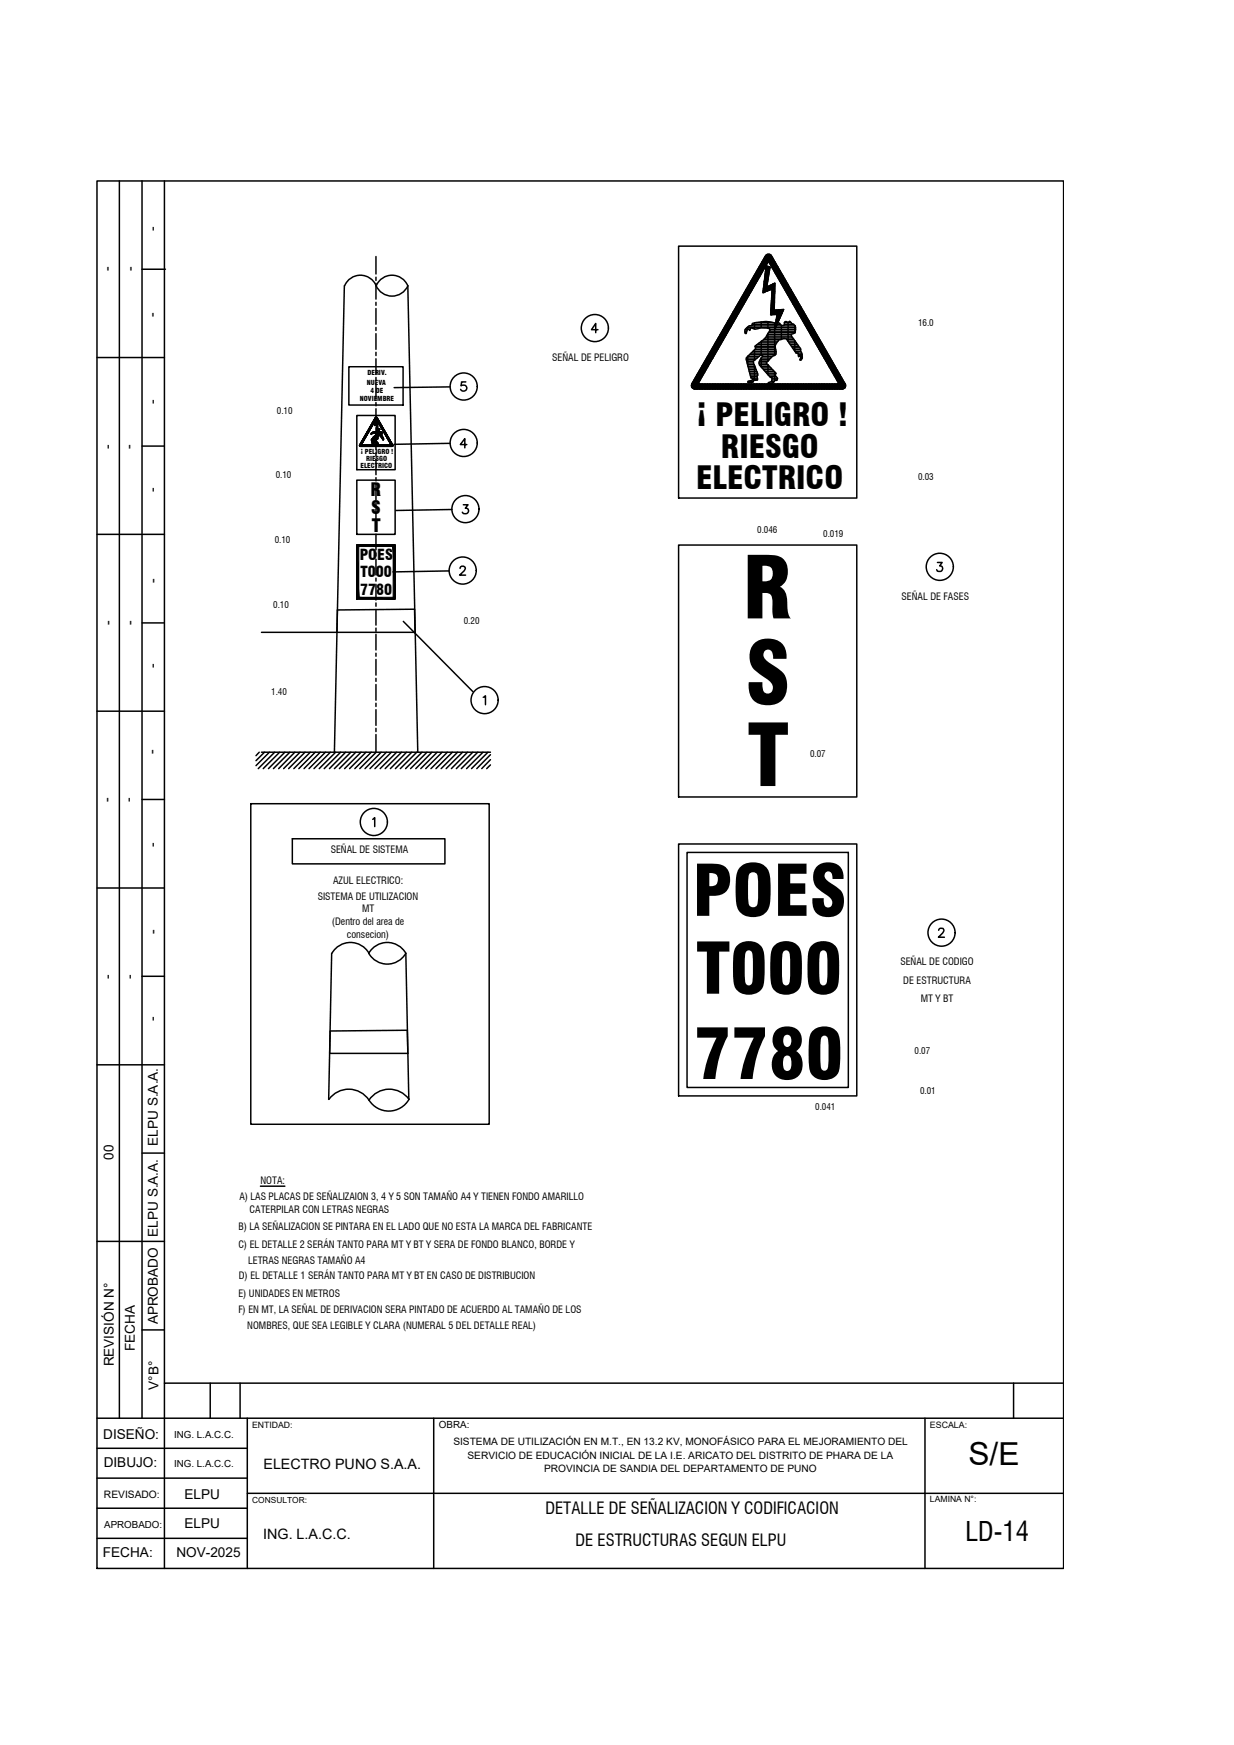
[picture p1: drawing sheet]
<svg xmlns="http://www.w3.org/2000/svg" width="210mm" height="297mm" viewBox="0 0 210 297" stroke-linecap="round" stroke-linejoin="round" font-family="sans-serif">
<!-- layer: 0 -->
<g fill="none" stroke="#000" stroke-width=".25">
<path d="M16.5 30.8h164.4v236.2h-164.4zM20.3 30.8v210.6M24.2 30.8v210.6M28 30.8v204.6M24.2 45.8h3.8M28 45.8h.1M58.6 48.6l-1.7 79.4M58.6 48.6a2.9 2.9 0 0 1 2.7-1.8 2.9 2.9 0 0 1 2.7 1.8 2.92 2.92 0 0 1 2.7-1.8 2.92 2.92 0 0 1 2.7 1.9l1.7 79.3M64 43.7v2.9M64 47.2v.5M64 48.2v2.7M64 51.5v.5"/>
<path d="M64 52.5v2.7M64 55.7v.5M64 56.8v2.7M64 60v.5M64 48.6a2.94 2.94 0 0 0 2.7 1.8 2.94 2.94 0 0 0 2.7-1.8M101.7 56.1h-1.1l.7-1v1.5M115.4 41.9h30.3v42.9h-30.3zM120.8 60v1.8h-1.1M120.8 59.9h1.1M120.9 59.8h1M120.9 59.7h1.1M121 59.5h1"/>
<path d="M121.1 59.5h1M121.1 59.3h1.1M121.2 59.2h1M121.2 59.2v1.8h-1M121.3 59.1h1M121.3 59h1.1M121.4 58.9h1M121.4 58.8h1.1M121.6 58.6h1M121.7 58.4h1.1M121.8 58.2h1M121.8 58.1h1.1"/>
<path d="M121.9 58h1M122 57.8h1M122.1 57.7h1M122.1 57.7v1.7M122.2 57.6h1M122.2 57.5h1.1M122.3 57.3h1M122.3 57.3h1.1M122.5 57h1M122.5 56.9h1.1M122.5 56.9v1.8h-1M122.6 56.8h1"/>
<path d="M122.7 56.7h1M122.7 58.4h-1v1.8h-1.1M122.7 56.6h1.1M122.8 56.5h1M122.8 56.4h1.1M122.9 56.2h1M123 56.1h1M123 56.1v1.8h-1.1M123 56h1.1M123.1 55.9h1M123.2 55.8h1M123.2 55.7h1.1"/>
<path d="M123.3 55.6h1M123.3 55.5h1.1M123.5 55.3h1M123.6 55.1h1M123.6 55h1.1M123.7 54.9h1M123.7 54.8h1.1M123.8 54.7h1M123.9 54.5h1.1M124 54.4h1M124.1 54.3h1M124.1 54.2h1.1"/>
<path d="M124.2 53.9h1.1M124.4 53.7h1M124.4 53.6h1.1M124.4 55.4h-1v1.7h-1M124.5 53.5h1M124.6 53.4h1M124.6 53.3h1.1M124.7 53.2h1M124.7 53.1v1.7M124.7 53h1.1M124.8 52.9h1M124.9 52.8h1"/>
<path d="M124.9 54.6h-1v1.8M125 52.7h1M125 52.6h1.1M125.1 52.5h1M125.1 52.4h1.1M125.2 52.3v1.7h-1M125.2 52.3h1M125.3 52.2h1M125.3 53.8h-1v1.8M125.3 52.1h1.1M125.4 51.9h1M125.5 51.8h1"/>
<path d="M125.5 51.7h1.1M125.6 51.6h1M125.7 51.4h1M125.8 51.3h1M125.8 51.2h1.1M125.9 51h1M126 51h1M126 50.8h1.1M126.1 50.6h1.1M126.2 50.5h1M126.3 50.4h1M126.4 50.3h1"/>
<path d="M126.4 50.2h1.1M126.5 50.1h1M126.5 49.9h1.1M126.5 50v1.8M126.6 49.9h1M126.6 49.7h1.1M126.7 51.5h-1.1v1.8M126.7 49.6h1M126.7 56.4h.3M126.7 56.6h.2M126.8 49.5h1M126.9 56a1.18 1.18 0 0 1 1.1-.6v-.3a6 6 0 0 1 3.9-.1h.7l.3 .4h.4l.2-.6 .3-.1 .2 .1 .3-.1 .3 .3a1 1 0 0 1 .7 1.1l-.1 .5-.6 .3v.3l1.6 2.2 .1 .6a1.03 1.03 0 0 1-.2 1.3v-.8l-.2 .2-.2-.6h-.3l-1.6-2.4a1.54 1.54 0 0 0-1.6 .5 1.54 1.54 0 0 0-.2 1.6v.5a3.7 3.7 0 0 0-1.7 1.5l1.7 1.8-.2 .3 .5 .5-.2 .4-.2-.1a1.01 1.01 0 0 1-1.3 .6l.2-.2 .3-.1 .2-.2v-.6h-.3l-1.8-2.1a1.39 1.39 0 0 1 .5-1.5v-.2h-.3l-1.3 1.1 .8 2.1v.3l-.1 .1v.7h-.5l.1-.1-.2 .2a.8 .8 0 0 1-1 .3v-.2l.8-.2 .1-.4-.4 .1-.8-3.4 1.7-1.7-.2-.4a5.7 5.7 0 0 0 2.6-2.8 2.21 2.21 0 0 0-2.1-.1h-.4h-.4v-.2l-.4 .1-.1 .3-.3-.2-.2 .2-.2 .6a.61 .61 0 0 1 0-.8z"/>
<path d="M126.9 49.4h1M126.9 49.3h1.1M126.9 49.2v1.8M127 49.2h1M127 49.1h1.1M127 55.8h2.4M127.1 50.7h-1v1.8M127.1 49h1M127.2 48.8h1M127.2 55.7v.4h-.4M127.2 48.8h1.1M127.3 48.6h1"/>
<path d="M127.4 48.5h1M127.4 48.4h1.1M127.4 48.5v1.7M127.5 55.5h7.7M127.5 56.1h.1M127.5 48.3h1M127.5 48.2h1.1M127.6 48.1h1M127.7 47.9h1M127.7 47.9h1.1M127.8 47.7h1M127.8 47.7v1.8"/>
<path d="M127.9 47.7h1M127.9 47.5h1.1M128 55.2h4.7M128 47.4h1M128 47.3h1.1M128.1 59.8h3.9M128.1 47.2h1M128.2 47.1h1M128.3 47h1M128.3 46.8h1.1M128.3 46.9v1.8M128.3 55v1"/>
<path d="M128.3 59.5v1.8M128.4 46.8h1M128.4 59.5h3.5M128.4 46.6h1M128.4 59h3.5M128.5 46.6h1M128.5 59.2h3.4M128.6 46.4h1M128.6 54.9h3M128.6 46.3h1.1M128.7 46.2h1M128.7 46.1v1.8"/>
<path d="M128.8 46.1h1M128.8 58.7h3.1M128.8 46h1M128.9 45.9h1M128.9 45.7h1M129 45.7h1M129.1 45.5h1M129.1 45.4h1.1M129.1 58.4h3M129.2 45.3h1M129.2 45.4v1.7M129.3 45.2h1"/>
<path d="M129.3 45.1h1M129.4 45h1M129.4 44.9h1.1M129.5 54.8v1M129.5 58.1v2.3M129.5 44.8h1M129.5 58.1h2.8M129.6 44.6h1M129.6 44.6v1.8M129.6 55.8h5.7M129.7 44.6h2.1M129.7 44.4h2"/>
<path d="M129.8 49.8h.1M129.8 44.3h1.9M129.8 44.2h1.8M129.8 49.7l.1 .1M129.8 49.6l.2 .1M129.8 49.5l.4 .2M129.8 49.4l.5 .2M129.9 49.3l.5 .3M129.9 49.2l.6 .3M129.9 49.1l.7 .4M129.9 49.1l.9 .3M129.9 44.1h1.7"/>
<path d="M129.9 48.9l1 .5M129.9 48.8l1.1 .5M129.9 48.8l1.2 .5M129.9 44h1.6M129.9 48.7l.5 .2-.3 .8M129.9 48.5l.5 .3M129.9 48.5l.6 .2M129.9 48.4l.6 .2M130 48.2l.5 .3M130 48.2l.5 .2M130 48.1l.5 .2M130 47.9l.5 .3"/>
<path d="M130 43.9h1.4M130 47.9l.5 .2M130 47.8l.5 .2M130 47.7l.6 .2M130 43.8v1.8M130.1 43.8h1.2M130.1 47.6l.5 .2M130.1 47.5l.5 .2M130.1 47.4l.5 .2M130.1 47.3l.5 .2M130.1 47.2l.5 .2M130.1 47.1l.6 .3"/>
<path d="M130.1 47l.6 .2M130.1 46.9l.6 .2M130.2 43.7h1.1M130.2 46.8l.5 .3M130.2 46.6l.6 .2M130.2 46.5l.6 .3M130.2 46.4l.6 .3M130.2 46.3l.6 .3M130.2 46.2l.6 .3M130.2 43.6l-12.5 21.7v.6M130.2 57.5h4.6M130.2 43.5a.57 .57 0 0 1 1 0h-1"/>
<path d="M130.2 46.1l.6 .3M130.2 46l.6 .3M130.2 45.9l.6 .3M130.2 45.8l.7 .3M130.3 45.7l.6 .3-.9 2M130.3 45.6l.6 .3M130.3 45.5l.6 .3M130.3 45.3l.7 .2-.6 3.4 1.4-.7-.1 4.6 1.6-.1-1.5 3.4 .4-2.6-1.1 .1 .2-4.4-1.5 .6zM130.3 43.4h.8M130.3 45.5l.6 .2M130.3 45.3l.7 .3M130.4 45.3l-.1 .2"/>
<path d="M130.4 57.2h4.2M130.5 43.3h.5M130.5 48.9l.8 .3M130.5 45.3l.5 .2M130.5 43.3v1.6M130.5 48.8l1.3 .5M130.5 56.9h4.1M130.6 44.7l-11.8 20.4M130.6 44.6h1.3M130.6 47.5l-.7 1.8M130.6 54.8v1.1M130.6 56.8v4.7"/>
<path d="M130.7 48.8l1.1 .5M130.7 56.6h4.5M130.8 48.7l1 .4M130.8 45.4l-.6 1.3 .5 .3M130.8 44.7l11.8 20.4M130.9 48.7l.9 .4M130.9 44.8h1M130.9 56.4h4.4M130.9 43.3v1.5M131 48.6l.8 .4M131 48.6l-.4 .9M131 44.9h1"/>
<path d="M131 45h1.1M131 56.1h4.3M131.1 48.5l.7 .3M131.1 53.4l.5 .1M131.1 53.5l.2 .1M131.1 53.6h.1M131.1 45.1h1M131.1 52.6l1.9 .9M131.1 52.8l1.8 .7M131.1 52.9l1.8 .7M131.1 52.9l1.7 .8M131.1 53.1l1.1 .4"/>
<path d="M131.1 53.2l.8 .3M131.1 53.2l.7 .3M131.1 45.2h1.1M131.2 48.5l.6 .3M131.2 51.9l.5 .2M131.2 52l.5 .2M131.2 52.1l.5 .2M131.2 52.2l.5 .2M131.2 52.3l.5 .2M131.2 52.4l.5 .2M131.2 52.5l.5 .2M131.2 52.6l1.8 .8"/>
<path d="M131.2 43.6l12.5 21.7v.7h-26M131.2 51.2l.5 .2M131.2 51.3l.5 .2M131.2 51.4l.5 .2M131.2 51.5l.5 .2M131.2 51.5l.5 .3M131.2 51.7l.5 .2M131.2 45.3h1M131.3 50.8l.4 .2M131.3 50.7l.4 .2M131.3 50.6l.4 .2M131.3 50.5l.4 .2"/>
<path d="M131.3 50.9l.4 .2M131.3 51l.4 .2M131.3 51.1l.4 .2M131.3 45.4h1M131.3 50.4l.4 .2-.5 1.2 .5 .2M131.3 50.3l.4 .2M131.3 50.2l.4 .2M131.3 50.1l.4 .2M131.3 50l.4 .2M131.3 49.9l.4 .2M131.3 49.8l.5 .2M131.3 48.5l.5 .2"/>
<path d="M131.3 49.7l.5 .2M131.3 49.6l.5 .2M131.3 49.5l.5 .1M131.3 49.4l.5 .2M131.3 49.3l.5 .2M131.3 45.5h1.1M131.4 45.7h1M131.4 43.8v1.8M131.4 48.4l.4 .1-.5 1.1M131.5 48.3l-.5 1M131.5 45.7h1M131.5 48.3l.3 .2"/>
<path d="M131.5 45.9h1.1M131.6 46h1M131.6 48.3h.2M131.6 46.1h1.1M131.7 52.5l-.5 1.1M131.7 48.2h.1M131.7 51.5l-.6 1.3M131.7 46.2h1M131.8 49.6l-.5 1.1M131.8 46.3h1M131.8 55v5.5M131.8 56h.1"/>
<path d="M131.8 55.8l.1 .1M131.8 55.9l.1 .1M131.8 44.6v1.8M131.9 55.5l.1 .1M131.9 55.7h.1M131.9 55.7v.1M131.9 46.4h1M131.9 52.8l1.1 .5M131.9 55.4h.2M131.9 55.4l.1 .1M131.9 46.6h1.1M131.9 55.1h.3"/>
<path d="M131.9 55.1l.3 .2M131.9 55.3l.2 .1M132 54.8l.3 .1M132 54.8l.3 .2M132 55l.2 .1M132 52.8l-.4 .7M132 46.6h1M132 54.5l.4 .1M132 54.6l.4 .1M132 54.7l.3 .1M132 46.8h1.1M132.1 52.8l.9 .4"/>
<path d="M132.1 54.3l.4 .2M132.1 54.4l.3 .2M132.1 54l.5 .2M132.1 54.1l.5 .2M132.1 54.2l.4 .2M132.1 46.8h1M132.2 53.7l.5 .3M132.2 53.8l.5 .2M132.2 53.9l.5 .2M132.2 47h1M132.2 53.5l.6 .3M132.2 53.6l.5 .3"/>
<path d="M132.2 47.1h1.1M132.3 52.8l.8 .3M132.3 47.2h1M132.3 45.4v1.7M132.4 47.3h1M132.4 52.7l-.3 .8M132.4 47.4h1.1M132.5 52.7l.6 .3M132.5 47.5h1M132.5 47.7h1.1v1.7M132.6 47.7h1M132.7 52.7l.5 .2"/>
<path d="M132.7 47.9h1M132.7 46.1v1.8M132.7 47.9h1.1M132.8 48.1h1M132.8 52.7l-.8 1.8M132.9 52.7l.3 .2M132.9 48.2h1M132.9 48.3h1.1M132.9 55.4v2.4h-3M133 48.4h1v1.8h1M133 48.5h1.1M133.1 52.7l.2 .1"/>
<path d="M133.1 48.6h1M133.2 48.8h1M133.2 46.9v1.8M133.3 48.8h1M133.3 52.7l-1.5 3.3M133.3 49h1.1M133.4 49.1h1M133.4 49.2h1.1M133.4 54.9h1.2M133.4 55.2h1.6M133.5 49.3h1M133.5 49.4h1.1"/>
<path d="M133.6 49.5h1M133.7 49.6h1M133.8 49.7h1M133.8 49.9h1.1M133.8 57.8h1.2M133.9 49.9h1M133.9 50.1h1.1M134.1 50.3h1M134.1 54.8v3.3h1.1M134.1 50.4h1.1M134.2 50.5h1M134.2 58.4h1.3"/>
<path d="M134.3 50.6h1M134.3 50.7h1.1v1.8M134.4 50.8h1M134.4 51h1.1M134.4 58.7h1.3M134.5 49.2v1.8M134.5 51h1M134.6 51.2h1M134.6 51.3h1.1M134.6 59h1.2M134.7 51.4h1M134.8 51.5h1v1.8h1"/>
<path d="M134.8 51.6h1.1M134.8 59.2h1.2M134.9 51.7h1M134.9 50v1.8M134.9 51.8h1.1M135 51.9h1M135 59.5h1.2M135.1 52.1h1M135.2 52.2h1M135.2 52.3h1.1v1.7M135.2 55.4v1.3M135.2 58v1.8"/>
<path d="M135.2 59.8h1M135.3 52.4h1M135.3 52.5h1.1M135.4 52.6h1M135.5 52.7h1M135.5 52.8h1.1M135.6 52.9h1M135.7 53h1v1.8h1M135.7 53.2h1.1M135.8 53.4h1.1M135.9 53.5h1M136 53.6h1"/>
<path d="M136 53.7h1.1M136.1 53.8h1M136.2 53.9h1M136.2 54h1.1M136.3 54.2h1M136.3 54.3h1.1M136.4 54.4h1M136.5 54.5h1M136.6 54.6h1v1.7M136.6 54.7h1.1M136.7 54.9h1.1M136.8 55h1"/>
<path d="M136.8 55.1h1.1M136.9 55.3h1.1M137 55.4h1M137.1 55.5h1M137.1 53.8v1.8h1.1M137.2 55.7h1M137.2 55.8h1.1M137.3 55.9h1M137.4 56h1M137.4 56.1h1.1v1.8h1M137.5 56.2h1M137.6 56.4h1"/>
<path d="M137.6 56.5h1.1M137.7 56.6h1M137.7 56.7h1.1M137.8 56.8h1M137.9 56.9h1M138 57h1M138 55.4v1.7h1.1M138.1 57.3h1M138.1 57.3h1.1M138.2 57.5h1M138.2 57.6h1.1M138.3 57.7h1"/>
<path d="M138.4 57.8h1M138.5 58h1.1M138.6 58.1h1M138.6 58.2h1.1M138.7 58.4h1M138.8 58.4h1M138.8 58.6h1.1M138.9 56.9v1.8h1M139 58.8h1M139 58.9h1.1M139.1 59h1M139.1 59.1h1.1"/>
<path d="M139.2 59.2h1M139.3 59.3h1M139.3 59.5h1.1M139.3 57.6v1.8M139.4 59.5h1M139.5 59.7h1M139.5 59.8h1.1M139.6 59.9h1M139.8 58.4v1.8M140.2 59.2v1.7M140.7 60v1.8h1M16.5 60.9h11.5"/>
<path d="M24.2 75.9h3.8M59.3 62.4h9.3v6.5h-9.3zM60.7 70.7h6.5v9.3h-6.5zM61.2 75.8h5.6zM61.2 75.9h5.6M61.2 75.8l2.7-4.7 .1-.1 2.8 4.8M61.2 75.9h5.6zM61.2 75.7h.3M61.2 75.8h5.6M61.2 75.8v.1M61.2 75.8l.1 .1M61.2 76h5.5"/>
<path d="M61.2 75.6h.3M61.3 75.5h.2M61.3 75.6h.2M61.4 75.4h.2M61.5 75.8h.1M61.5 75.8v.2M61.5 75.2h.3M61.5 75.3h.2M61.5 75.1h.3M61.5 75.6h-.2v.4h5.4v-.4h-.3M61.6 75h.2M61.6 75.1h.2"/>
<path d="M61.6 75.5h-.2v.5M61.6 75.1v.4M61.6 75.8v.2M61.6 75h.3M61.7 74.9h.2M61.7 75.3h-.2v.4h-.3M61.7 75.8v.2M61.8 75.8v.2M61.8 74.7h.2M61.9 74.5h.2M61.9 74.6h.2M61.9 75h-.2v.3h-.2"/>
<path d="M62 74.4h.2M62 74.8h-.2v.4h-.3M62 75.8v.2M62 74.3h.3M62 74.2h.3M62.1 74.2h.2M62.1 74.6h-.3v.4M62.1 75.8v.2M62.2 74.1h.2M62.2 74.5h-.2v.3h-.3M62.2 74h.2M62.2 75.8v.2"/>
<path d="M62.3 73.9h.2M62.3 74.3h-.3v.4h-.2M62.3 73.8h.2M62.3 73.7h.3M62.3 75.8v.2M62.4 73.6h.2M62.4 74.1h-.3v.4h-.2M62.4 73.6h.3M62.4 73.6v.4h-.2M62.4 75.8v.2M62.5 73.9h-.3v.4M62.5 73.4h.3"/>
<path d="M62.5 75.8v.2M62.6 73.4h.2M62.6 73.8h-.3v.4h-.2M62.6 75.8v.2M62.6 73.2h.3M62.6 73.3h.3M62.7 73.1h.2M62.7 73.1v.4h-.2M62.7 73.5h-.2v.4h-.2M62.7 75.8v.2M62.8 73.1h.2M62.8 72.9h.3"/>
<path d="M62.8 75.8v.2M62.9 73.3h-.3v.4h-.2M62.9 72.9h.2M62.9 72.8h.2M62.9 75.8v.2M62.9 72.7h.3M63 75.8v.2M63 73h-.2v.3h-.2M63 72.6h.2M63 72.5h.3M63.1 72.5h.2M63.1 72.4h.2"/>
<path d="M63.1 72.8h-.2v.4h-.2M63.1 75.8v.2M63.1 73.8l.1-.1a1.38 1.38 0 0 1 1.3-.1l.1-.1h.2a.29 .29 0 0 1 0 .5l.4 .5-.1 .4 .1-.2-.1 .1v-.2l-.1 .1-.4-.6a.42 .42 0 0 0-.4 .6l-.3 .3 .4 .4-.1 .1 .1 .1-.3 .2 .1-.2-.4-.5 .1-.4-.4 .3a.43 .43 0 0 1 .2 .4 .43 .43 0 0 1-.3 .3h-.1l.2-.1-.2-.8 .9-1-.7-.1-.2 .2zM63.1 72.3h.3M63.1 72.4h.3M63.1 73.8h.2M63.1 73.9h.1M63.2 73.7h1.8M63.2 74.8h.4M63.2 74.9h.3M63.2 75h.2M63.2 75.8v.2"/>
<path d="M63.2 72.6h-.2v.4h-.2M63.2 72.2h.2M63.2 74.7h.5M63.2 74.8v.3h.3v.5M63.2 75.1h.3M63.2 75.7h.2M63.2 73.7v.1M63.3 72.2h.2M63.3 73.6h1.7v.3h-1M63.3 74.7h.9M63.3 75.2h.2M63.3 75.3h.2"/>
<path d="M63.3 75.3h.3M63.3 75.8v.2M63.3 72.5h-.2v.3h-.2M63.3 72.1h.2M63.3 75.4h.3M63.3 75.5h.3M63.4 72h.2M63.4 74.7h.8M63.4 75.8v.2M63.4 72.3h-.2v.4h-.2M63.4 71.9h.3M63.4 73.6h1"/>
<path d="M63.4 74.6h.8M63.4 75.6h.2M63.4 71.8h.3M63.5 71.8h.2M63.5 71.7h.2M63.5 74.4h.7M63.5 71.8v.4M63.5 73.6v.2M63.5 75.8v.2M63.5 72.1h-.2v.4M63.5 71.7h.2v-.4h.3l-2.6 4.4M63.5 73.5h.7"/>
<path d="M63.5 71.7h.3M63.5 74.5h.7M63.6 71.7v.3h-.3M63.6 71.6h.2M63.6 74.3h.6M63.6 75.8v.2M63.6 72h-.2v.3M63.7 71.4l.2 .1M63.7 74.3h.6M63.7 75h.3M63.7 75h.2M63.7 75.1h.3"/>
<path d="M63.7 75.8v.2M63.7 71.4h.2M63.7 74.9h.3M63.7 71.3h.5h-.4M63.7 71.4h.3M63.7 74.2h.6M63.7 73.5v.2M63.7 74.2v.5M63.8 72.4h.1M63.8 72.3l.1 .1M63.8 74.7h.4M63.8 75.2h.3"/>
<path d="M63.8 71.2h.4zM63.8 71.1h.3M63.8 72.3l.2 .1M63.8 72.2h.1M63.8 72l.2 .2-.2-.1M63.8 75.3h.3M63.9 71.1h.2M63.9 75.3h.3v.4h-.1M63.9 71.5h-.2v.4h-.3M63.9 74.1h1M63.9 75.8v.2M63.9 71.6l.1 .1-.1-.1 .1 .3h-.1l.1 .1h-.2l.2 .1-.2-.1"/>
<path d="M63.9 71.4l.1 .1-.1 .7 .3-.1v1h.3l-.3 .7 .1-.6-.2 .1v-1l-.3 .1zM63.9 72.2l-.1 .2M63.9 74h.9M63.9 75.4h.3M64 71v.4h.2M64 61.1v2.6M64 64.2v.6M64 65.3v2.7M64 68.5v.6M64 69.6v2.6l.1 .1M64 72.8v.5M64 73.5v.2"/>
<path d="M64 73.9v2.6M64 77.1v.5M64 78.1v2.7M64 72.2l.2 .1-.1 .3M64 71.4v.1M64 74h.8M64 71.4h.1M64 72.2l.2 .1M64 71.9l-.2 .4M64 71.5l-.1 .3M64 75.5h.2M64 71.6h-.1h.1"/>
<path d="M64 71.6l-.1-.1 .1 .1M64 71.5h-.1h.1M64 71.6l-.2 .4M64 73.8h1M64 73.9h1M64 75.8v.2M64.1 73.2h.1M64.1 72.2h.1M64.1 72.9h.1M64.1 72.9l.1 .1M64.1 73h.1l-.1 .2M64.1 71.4h.2"/>
<path d="M64.1 74.8h-.4v.4M64.1 71.1h-.2v.4h-.3M64.1 72.6h.1M64.1 72.5l.1 .1-.1 .2M64.1 72.5h.1M64.1 72.4l.1 .1M64.1 72.1l.1 .3M64.1 71.5h.2v.4h.2M64.1 71.1v.4h.3M64.1 75.6h.2M64.1 75.8v.2M64.2 71.2h-.4h.4"/>
<path d="M64.2 71.6h.2M64.2 72.7l-.1-.1 .1 .1M64.2 72.1h.1M64.2 72.7h-.1h.1M64.2 72.8l-.1-.1 .1 .1M64.2 72.8h-.1h.1M64.2 72.9l-.1-.1 .1 .1M64.2 73.1l-.1-.1 .4 .2M64.2 73.8h.1M64.2 72.2h-.2v.2l-.2-.1M64.2 72.1l-.1 .2-.3-.1 .2 .1M64.2 73.6v1.1"/>
<path d="M64.2 72.8l-.1 .3M64.2 71.7h.3M64.2 73.2l-.1-.1 .3 .2M64.2 73.7h.1M64.2 75.8v.2M64.2 74.5h-.7v.4M64.3 73.6l-.1 .1M64.3 73.1l.2 .1-.3-.1v.1h-.1h.1M64.3 73.3h.1M64.3 71.8h.2v.4h.2M64.3 71.8h.2M64.3 73.5l-.1 .1"/>
<path d="M64.3 73.1h.2h-.1l-.1 .1M64.3 71.9h.3M64.3 75.8v.2M64.4 73.4l-.1-.1 .1 .1M64.4 73.4h-.1l.1 .1M64.4 72h.2M64.4 73.1h.1M64.4 71.7v.3h.3M64.4 75.8v.2M64.5 73.2l-.4-.1 .4 .1M64.5 73.3l-.4-.2 .4 .2M64.5 72.1h.2v.4"/>
<path d="M64.5 71.7h-.3v-.4h-.2l2.5 4.4h.3M64.5 73.1l-.2 .3M64.5 72.1h.2M64.5 73.6v.6h-.7M64.5 73.1h.1M64.5 72.2h.3M64.5 75.8v.2M64.5 73.1l-.3 .7M64.5 72.3h.3v.4h.2M64.6 72.3h.2M64.6 73.5h.2M64.6 73.6h.3"/>
<path d="M64.6 72.4h.3M64.6 72.4h.2M64.6 72v.3M64.6 75.8v.2M64.7 72.5h.2v.3h.2M64.7 72.5h.2M64.7 74.2h.2M64.7 72.5h.3M64.7 73.5v.7h.3v.4h.2M64.7 75.8v.2M64.8 72.6h.2M64.8 74.3h.2"/>
<path d="M64.8 72.7h.3M64.8 74.3h.3M64.8 75.8v.2M64.8 72.8h.3M64.8 74.4h.3M64.9 72.8h.2v.4h.2M64.9 74.5h.2M64.9 75.8v.2M64.9 72.9h.3M64.9 72.9h.2M64.9 74.5h.3M65 73h.2v.3h.2"/>
<path d="M65 73h.2M65 74.7h.1M65 73.1h.2M65 73.1h.3M65 72.6v.4M65 75.8v.2M65.1 73.1h.2M65.1 74.7h.1M65.1 73.2h.2M65.1 75.8v.2M65.1 73.3h.3v.4h.2M65.1 73.3h.2"/>
<path d="M65.1 74.9h.1M65.2 74.7h.1M65.2 74.8h.1M65.2 75.8v.2M65.2 73.4h.2M65.2 74.6v.3M65.3 73.1v.4h.2M65.3 73.5h.2v.4h.2M65.3 75.8v.2M65.3 73.6h.2M65.3 73.6h.3v.4h.2M65.3 73.6h.3"/>
<path d="M65.4 73.7h.2M65.4 75.8v.2M65.4 73.8h.2v.4h.3M65.4 73.8h.3M65.5 73.9h.2M65.5 75.8v.2M65.5 73.9h.3v.4M65.6 74h.2M65.6 75.8v.2M65.6 74.1h.2M65.6 74.1h.3v.4h.2M65.7 74.2h.2"/>
<path d="M65.7 74.3h.2v.4h.3M65.7 74.3h.3M65.8 74.4h.2M65.8 75.8v.2M65.8 74.5h.2v.3h.3M65.9 74.5h.2M65.9 75.8v.2M65.9 74.6h.2M65.9 74.6h.3v.4M65.9 74.7h.3M66 74.7h.2M66 74.8h.2v.4h.2"/>
<path d="M66 75.8v.2M66.1 74.9h.2M66.1 75h.2v.3h.2M66.1 75h.3M66.2 75h.2M66.2 75.8v.2M66.2 75.1h.2M66.2 75.1h.2v.4h.3M66.2 75.2h.3M66.3 75.3h.2M66.3 75.4h.3M66.3 75.8v.2"/>
<path d="M66.4 75.4h.2v.6M66.4 75.5h.2M66.4 75.8v.2M66.4 75.6h.3M66.5 75.6h.2M66.5 75.3v.4M66.5 75.8v.2M66.5 75.8h.1M66.5 75.7h.2M66.8 75.8h-5.6h5.6M66.8 75.8v.1M66.8 75.8l-.1 .1"/>
<path d="M76.6 75.5l-9.6 .1M76.6 65.9l-9.6 .1M79.2 65h-.7l-.1 .7a.56 .56 0 0 1 .9 0 .56 .56 0 0 1-.1 .8 .56 .56 0 0 1-.9-.2M79.4 75.7h-1.1l.8-1v1.5M117.6 65.6h26.2M117.6 65.5h26.2M117.6 65.7h26.2M117.6 65.9h26.2M117.7 65.4h26.1M117.8 65.2h1M117.8 66.1h25.9M117.8 65.1h1.1"/>
<path d="M117.9 65h1M118 66.2h25.5M118 64.9h1M118 64.8h1.1M118.1 64.6h1M118.1 64.5h1.1M118.1 64.6v1.6M118.2 66.2h25M118.2 64.4h1M118.3 64.3h1M118.3 64.2h1.1M118.4 64.1h1.1"/>
<path d="M118.5 64h1M118.5 63.9h1.1M118.6 63.8v2.4M118.6 63.7h1M118.6 63.7h1.1M118.7 63.5h1M118.8 63.4h1M118.8 65.1l.2 .2M118.9 65.3h-1.2a.57 .57 0 0 0 .5 .9M118.9 63.3h1M118.9 63.2h1.1M119 63.1h1"/>
<path d="M119 63h1.1M119 63.1v1.7M119 65.3v.9M119.1 62.9h1M119.2 62.8h1M119.2 62.6h1.1M119.3 62.6h1M119.4 62.4h1M119.4 62.3h1.1M119.5 62.3v1.7M119.5 65.3v.9M119.5 62.2h1"/>
<path d="M119.5 62.1h1.1M119.6 62h1M119.7 61.9h1M119.8 61.7h1M119.9 61.5h1M119.9 61.5h1.1M119.9 61.5v1.8M119.9 65.3v.9M120 61.3h1M120 61.2h1.1M120.1 61.1h1M120.3 60.9h1"/>
<path d="M120.3 60.8h1.1M120.3 60.7v1.8M120.3 65.3v.9M120.4 60.6h1M120.4 60.6h1.1M120.5 60.4h1M120.6 60.4h1M120.7 60.1h1M120.8 60h1M120.8 65.3v.9M121.2 65.3v.9M121.7 65.3v.9"/>
<path d="M122.1 65.3v.9M122.5 65.3v.9M123 65.3v.9M123.4 65.3v.9M123.9 65.3v.9M124.3 65.3v.9M124.7 65.3v.9M125.2 65.3v.9M125.6 65.3v.9M126.1 65.3v.9M126.5 65.3v.9M126.9 65.3v.9"/>
<path d="M126.9 60.9h1.9M126.9 61.2h1.5M127 61.5h1.1M127.1 61.8h1.1M127.2 62.1h1.1M127.2 65h.9M127.2 62.4h1.2M127.3 62.6h1.2M127.4 62.9h1.2M127.4 65.3v.9M127.5 63.2h1.3M127.5 60.4h4.4"/>
<path d="M127.5 63.5h1.3M127.6 63.8h1.3M127.7 64.1h1.1M127.8 60.1h4.2M127.8 65.3v.9M128 64.7h.8M128.1 64.4h.7M128.3 65.3v.9M128.3 62.2v2.5M128.7 65.3v.9M129.1 60.6h-1.9v1.6M129.1 61.8h1.2"/>
<path d="M129.2 62.1h1.4v1.6M129.2 65.3v.9M129.2 61.5h1.4M129.3 61.2h1.5M129.4 62.4h1.5M129.6 65.3v.9M129.7 62.6h1.4M129.7 60.6h1.7M129.9 62.9h1.5M130 65.3v.9M130.2 63.2h1.5M130.4 63.5h1.5"/>
<path d="M130.5 65.3v.9M130.7 63.8h1.2M130.7 65.2h.7M130.9 64.1h1.1M130.9 65.3v.9M131.1 60.9h-1.6v1.5M131.2 65h.4M131.3 64.4h.9M131.3 64.7h.9M131.4 65.3v.9M131.8 63.3v1.5M131.8 65.3v.9"/>
<path d="M132.3 65.3v.9M132.7 65.3v.9M133.2 65.3v.9M133.6 65.3v.9M134 65.3v.9M134.5 65.3v.9M134.9 65.3v.9M135.4 65.3v.9M135.4 60.1h.1M135.7 60.1h.6M135.8 60.4h.6M135.8 65.3v.9"/>
<path d="M135.8 60.6h.1M136 61.2h.3M136.2 60.6h.3M136.2 60.9h.3M136.3 65.3v.9M136.3 60.1v1M136.7 65.3v.9M137.1 65.3v.9M137.6 65.3v.9M138 65.3v.9M138.5 65.3v.9M138.9 65.3v.9"/>
<path d="M139.3 65.3v.9M139.6 60h1.1M139.7 60.1h1M139.8 60.2h1M139.8 65.3v.9M139.9 60.4h1M139.9 60.4h1.1M140 60.6h1M140 60.6h1.1M140.1 60.8h1M140.2 60.9h1M140.2 65.3v.9"/>
<path d="M140.2 61h1.1M140.3 61.1h1M140.4 61.2h1M140.4 61.3h1.1M140.5 61.5h1M140.5 61.5h1.1M140.6 61.7h1M140.7 65.3v.9M140.7 61.9h1.1M140.8 62h1M140.9 62.1h1M140.9 62.2h1"/>
<path d="M141 62.3h1M141 62.4h1.1M141.1 60.7v1.8M141.1 65.3v.9M141.1 62.6h1M141.2 62.6h1M141.3 62.8h1M141.3 62.9h1M141.4 63h1M141.4 63.1h1M141.5 63.2h1M141.5 63.3h1.1"/>
<path d="M141.5 61.5v1.8M141.5 65.3v.9M141.6 63.4h1M141.7 63.5h1M141.8 63.7h1M141.9 63.9h1M141.9 64h1M142 62.3v1.7M142 65.3v.9M142 64.1h1M142.1 64.2h1M142.1 64.3h1.1"/>
<path d="M142.2 64.4h1M142.3 64.5h1M142.3 64.6h1M142.4 64.8h1M142.4 64.9h1.1M142.4 63v1.8M142.4 65.3v.9M142.5 65h1M142.6 65.1h1M142.6 65.3h1.1M142.6 65.1l-.1 .2h-23.6M142.6 65.2h1.1"/>
<path d="M142.9 63.8v2.4M143.3 64.6v1.6M143.8 65.3a.57 .57 0 0 1-.5 .9M16.5 91h11.5M60.7 81.7h6.5v9.3h-6.5zM60.7 92.7h6.5v9.3h-6.5zM64 81.3v.6M64 82.4v2.7M64 85.6v.5M64 86.6v2.7M64 89.9v.5M64 90.9v2.7"/>
<path d="M64 94.1v.5M64 95.2v2.7M64 98.4v.5M64 99.5v2.6M76.4 97.2l-9.6 .2M76.9 86.7l-9.6 .2M78.3 96.8l.1-.3a.51 .51 0 0 1 .7 0 .49 .49 0 0 1-.2 .7l-.7 .7h1M78.8 85.9h.8l-.5 .6a.45 .45 0 0 1 .6 .5 .59 .59 0 0 1-.5 .4 .59 .59 0 0 1-.6-.2M115.4 92.8h30.3v42.9h-30.3zM159.5 95.7h.8l-.5 .6a.48 .48 0 0 1 .6 .6 .48 .48 0 0 1-.7 .4l-.2-.1-.2-.2M24.2 106h3.8M44.5 107.6h12.8"/>
<path d="M64 102.6v.6M64 103.7v2.7M64 106.9v.6M64 108v2.6M64 111.2v.5M64 112.3v2.6M64 115.5v.5M64 116.5v2.7M64 119.7v.6M68.6 105.8l11.8 11.9M82.2 118.7l.4-.3v1.6M16.5 121.1h11.5"/>
<path d="M24.2 136.1h3.8M42.7 136.8h40.5v54.6h-40.5zM44.1 128l-.6 .6M44.5 128h38.9M45 128l-1.5 1.5M45.8 128l-2.3 2.3M46.7 128l-2.8 2.8M47.6 128l-2.8 2.8M48.5 128l-2.8 2.8M49.3 128l-2.8 2.8M50.2 128l-2.8 2.8M51 128l-2.8 2.8"/>
<path d="M51.9 128l-2.8 2.8M52.8 128l-2.8 2.8M53.6 128l-2.8 2.8M54.5 128l-2.8 2.8M55.4 128l-2.8 2.8M56.2 128l-2.8 2.8M57.1 128l-2.8 2.8M57.9 128l-2.8 2.8M58.8 128l-2.8 2.8M59.7 128l-2.8 2.8M60.5 128l-2.8 2.8M61.4 128l-2.8 2.8"/>
<path d="M62.3 128l-2.8 2.8M63.1 128l-2.7 2.8M63.4 139.5l.3-.3v1.5M64 120.8v2.7M64 124v.5M64 125v3M64 128l-2.8 2.8M64.8 128l-2.7 2.8M65.7 128l-2.8 2.8M66.6 128l-2.8 2.8M67.5 128l-2.8 2.8M68.3 128l-2.8 2.8"/>
<path d="M69.2 128l-2.8 2.8M70 128l-2.7 2.8M70.9 128l-2.8 2.8M71.8 128l-2.8 2.8M72.6 128l-2.8 2.8M73.5 128l-2.8 2.8M74.4 128l-2.8 2.8M75.2 128l-2.8 2.8M76.1 128l-2.8 2.8M76.9 128l-2.7 2.8M77.8 128l-2.8 2.8M78.7 128l-2.8 2.8"/>
<path d="M79.5 128l-2.7 2.8M80.4 128l-2.8 2.8M81.3 128l-2.8 2.8M82.2 128l-2.8 2.8M83 128l-2.8 2.8M83.4 128.5l-2.3 2.3M83.4 129.3l-1.5 1.5M83.4 130.2l-.6 .6M16.5 151.2h11.5M49.7 142.8h26v4.3h-26zM115.4 143.7h30.3v42.8h-30.3zM116.9 145.1h27.4v40h-27.4z"/>
<path d="M159.7 158.4l.3-.4 .5 .1a.49 .49 0 0 1-.2 .7l-.7 .7h1M24.2 166.2h3.8M56.4 162.3l-.5 24.8M56.5 162.3a3.6 3.6 0 0 1 6.3 0M63.4 161.4a3.6 3.6 0 0 1 5.6 .9 3.6 3.6 0 0 1-6.3 0zM69 162.3l.5 24.8M16.5 181.3h11.5M24.2 196.3h3.8M56 187.1a4.1 4.1 0 0 1 6.8 .2M63.1 186.8a4.2 4.2 0 0 1 6.5 .3 4 4 0 0 1-6.8 .1zM16.5 211.3h11.5M44.3 201.9h4.2"/>
<path d="M24.2 226.4h3.8M35.8 235.4v6M40.8 235.4v6M172.4 235.4v6M180.9 235.4h-152.9v31.6M16.5 241.4h164.4M16.5 256.7h25.6M16.5 251.6h25.6M16.5 246.5h25.6M42.1 241.4v25.6M42.1 254.2h138.8M73.8 241.4v25.6"/>
<path d="M157.3 241.4v25.6M16.5 261.9h25.6"/>
<circle cx="101.2" cy="55.8" r="2.31"/>
<circle cx="78.9" cy="65.8" r="2.31"/>
<circle cx="78.9" cy="75.4" r="2.31"/>
<circle cx="78.7" cy="97.1" r="2.31"/>
<circle cx="79.2" cy="86.7" r="2.31"/>
<circle cx="159.9" cy="96.5" r="2.31"/>
<circle cx="82.4" cy="119.2" r="2.31"/>
<circle cx="63.6" cy="139.9" r="2.31"/>
<circle cx="160.2" cy="158.8" r="2.31"/>
</g>
<!-- layer: LOGO -->
<path d="M57.4 103.8l13.1-.1 .1 3.9h-13.3zM56.2 175.5l13.1-.1 .1 3.9h-13.3z" fill="none" stroke="#000" stroke-width=".25"/>
<!-- layer: cotas -->
<path d="M60.7 92.7h6.5v9.3h-6.5z" fill="none" stroke="#000" stroke-width=".17"/>
<g fill="#000" stroke="#000" stroke-width=".17">
<path d="M60.7 93l.3 8.7v-8.7zM60.7 93l.3 8.7h-.3z"/>
<path d="M60.7 92.7l6.5 .3v-.3zM60.7 92.7l6.5 .3h-6.5z"/>
<path d="M66.9 93l.3 8.7v-8.7zM66.9 93l.3 8.7h-.3z"/>
<path d="M60.7 101.7l6.5 .3v-.3zM60.7 101.7l6.5 .3h-6.5z"/>
</g>
<g font-size="14.4">
<text x="126.3" y="105.3">R</text>
<text x="126.8" y="119.8">S</text>
<text x="127.2" y="133.8">T</text>
</g>
<g font-size="11.8">
<text x="117.8" y="155.9">POES</text>
<text x="118.4" y="169.1">T000</text>
<text x="118.1" y="183.7">7780</text>
</g>
<g font-size="5.4">
<text x="118.5" y="72.5">¡ PELIGRO !</text>
<text x="118.4" y="83.3">ELECTRICO</text>
<text x="122.6" y="78">RIESGO</text>
<text x="164.7" y="249.4">S/E</text>
</g>
<text font-size="4.5" x="164.2" y="262.3">LD-14</text>
<g font-size="3.1">
<text x="63" y="84.4">R</text>
<text x="63.1" y="87.5">S</text>
<text x="63.2" y="90.6">T</text>
</g>
<g font-size="2.8">
<text x="92.8" y="257.7">DETALLE DE SEÑALIZACION Y CODIFICACION</text>
<text x="97.9" y="263.1">DE ESTRUCTURAS SEGUN ELPU</text>
</g>
<g font-size="2.5">
<text x="61.2" y="95.4">POES</text>
<text x="61.2" y="101.3">7780</text>
<text x="61.3" y="98.2">T000</text>
</g>
<g font-size="2.4">
<text x="44.8" y="250">ELECTRO PUNO S.A.A.</text>
<text x="44.8" y="262">ING. L.A.C.C.</text>
</g>
<g font-size="2.3">
<text x="26.7" y="39.3" transform="rotate(-90 26.7 39.3)">-</text>
<text x="19" y="46.2" transform="rotate(-90 19 46.2)">-</text>
<text x="22.9" y="46.2" transform="rotate(-90 22.9 46.2)">-</text>
<text x="26.6" y="53.9" transform="rotate(-90 26.6 53.9)">-</text>
<text x="26.7" y="68.7" transform="rotate(-90 26.7 68.7)">-</text>
<text x="19" y="76.4" transform="rotate(-90 19 76.4)">-</text>
<text x="22.7" y="76.4" transform="rotate(-90 22.7 76.4)">-</text>
<text x="26.7" y="83.7" transform="rotate(-90 26.7 83.7)">-</text>
<text x="26.7" y="99.2" transform="rotate(-90 26.7 99.2)">-</text>
<text x="19.1" y="106.4" transform="rotate(-90 19.1 106.4)">-</text>
<text x="22.8" y="106.4" transform="rotate(-90 22.8 106.4)">-</text>
<text x="26.7" y="113.7" transform="rotate(-90 26.7 113.7)">-</text>
<text x="26.6" y="128.3" transform="rotate(-90 26.6 128.3)">-</text>
<text x="18.9" y="136.6" transform="rotate(-90 18.9 136.6)">-</text>
<text x="22.6" y="136.6" transform="rotate(-90 22.6 136.6)">-</text>
<text x="26.7" y="144.3" transform="rotate(-90 26.7 144.3)">-</text>
<text x="26.7" y="158.9" transform="rotate(-90 26.7 158.9)">-</text>
<text x="19" y="166.7" transform="rotate(-90 19 166.7)">-</text>
<text x="22.8" y="166.7" transform="rotate(-90 22.8 166.7)">-</text>
<text x="26.7" y="173.7" transform="rotate(-90 26.7 173.7)">-</text>
<text x="19.3" y="197.4" transform="rotate(-90 19.3 197.4)">00</text>
<text x="26.9" y="195" transform="rotate(-90 26.9 195)">ELPU S.A.A.</text>
<text x="26.9" y="210.5" transform="rotate(-90 26.9 210.5)">ELPU S.A.A.</text>
<text x="26.9" y="225.5" transform="rotate(-90 26.9 225.5)">APROBADO</text>
<text x="19.4" y="232.6" transform="rotate(-90 19.4 232.6)">REVISIÓN N°</text>
<text x="22.9" y="230" transform="rotate(-90 22.9 230)">FECHA</text>
<text x="27" y="236.6" transform="rotate(-90 27 236.6)">V°B°</text>
<text x="17.6" y="245">DISEÑO:</text>
<text x="17.6" y="249.7">DIBUJO:</text>
<text x="31.4" y="255.1">ELPU</text>
<text x="31.4" y="260.1">ELPU</text>
<text x="17.5" y="265.1">FECHA:</text>
<text x="30" y="265.1">NOV-2025</text>
</g>
<g font-size="1.7">
<text x="93.9" y="61.4">SEÑAL DE PELIGRO</text>
<text x="153.4" y="102.1">SEÑAL DE FASES</text>
<text x="56.2" y="145.3">SEÑAL DE SISTEMA</text>
<text x="54" y="153.1">SISTEMA DE UTILIZACION</text>
<text x="56.7" y="150.4">AZUL ELECTRICO:</text>
<text x="61.6" y="155.2">MT</text>
<text x="56.5" y="157.5">(Dentro del area de</text>
<text x="59" y="159.8">consecion)</text>
<text x="153.1" y="164.3">SEÑAL DE CODIGO</text>
<text x="153.7" y="167.6">DE ESTRUCTURA</text>
<text x="156.6" y="170.5">MT Y BT</text>
<text x="44.3" y="201.5">NOTA:</text>
<text x="40.5" y="209.4">B) LA SEÑALIZACION SE PINTARA EN EL LADO QUE NO ESTA LA MARCA DEL FABRICANTE</text>
<text x="40.7" y="204.3">A) LAS PLACAS DE SEÑALIZAION 3, 4 Y 5 SON TAMAÑO A4 Y TIENEN FONDO AMARILLO</text>
<text x="42.4" y="206.4">CATERPILAR CON LETRAS NEGRAS</text>
<text x="40.5" y="212.4">C) EL DETALLE 2 SERÁN TANTO PARA MT Y BT Y SERA DE FONDO BLANCO, BORDE Y</text>
<text x="42.2" y="215.2">LETRAS NEGRAS TAMAÑO A4</text>
<text x="40.5" y="220.7">E) UNIDADES EN METROS</text>
<text x="40.6" y="217.8">D) EL DETALLE 1 SERÁN TANTO PARA MT Y BT EN CASO DE DISTRIBUCION</text>
<text x="40.5" y="223.5">F) EN MT, LA SEÑAL DE DERIVACION SERA PINTADO DE ACUERDO AL TAMAÑO DE LOS</text>
<text x="42.1" y="226.3">NOMBRES, QUE SEA LEGIBLE Y CLARA (NUMERAL 5 DEL DETALLE REAL)</text>
<text x="29.6" y="244.8">ING. L.A.C.C.</text>
<text x="74.7" y="243">OBRA:</text>
<text x="29.6" y="249.7">ING. L.A.C.C.</text>
<text x="77.1" y="246">SISTEMA DE UTILIZACIÓN EN M.T., EN 13.2 KV, MONOFÁSICO PARA EL MEJORAMIENTO DEL</text>
<text x="79.5" y="248.4">SERVICIO DE EDUCACIÓN INICIAL DE LA I.E. ARICATO DEL DISTRITO DE PHARA DE LA</text>
<text x="92.6" y="250.5">PROVINCIA DE SANDIA DEL DEPARTAMENTO DE PUNO</text>
<text x="17.7" y="254.9">REVISADO:</text>
<text x="17.7" y="260.1">APROBADO:</text>
</g>
<g font-size="1.5">
<text x="156.2" y="55.4">16.0</text>
<text x="47.1" y="70.4">0.10</text>
<text x="46.9" y="81.4">0.10</text>
<text x="156.2" y="81.7">0.03</text>
<text x="46.7" y="92.4">0.10</text>
<text x="128.8" y="90.7">0.046</text>
<text x="140" y="91.4">0.019</text>
<text x="46.5" y="103.5">0.10</text>
<text x="78.9" y="106.3">0.20</text>
<text x="46.1" y="118.2">1.40</text>
<text x="137.8" y="128.9">0.07</text>
<text x="155.6" y="179.4">0.07</text>
<text x="138.7" y="189">0.041</text>
<text x="156.5" y="186.3">0.01</text>
<text x="42.9" y="243">ENTIDAD:</text>
<text x="158.2" y="243">ESCALA:</text>
<text x="158.2" y="255.7">LAMINA N°:</text>
</g>
<text font-size="1.4" x="42.9" y="255.9">CONSULTOR:</text>
<g font-size="1.2">
<text x="62.4" y="65.6">NUEVA</text>
<text x="62.5" y="63.9">DERIV.</text>
<text x="61.2" y="68.3">NOVIEMBRE</text>
<text x="63" y="66.8">4 DE</text>
<text x="61.4" y="77.3">¡ PELIGRO !</text>
<text x="61.3" y="79.7">ELECTRICO</text>
<text x="62.3" y="78.5">RIESGO</text>
</g>
</svg>
